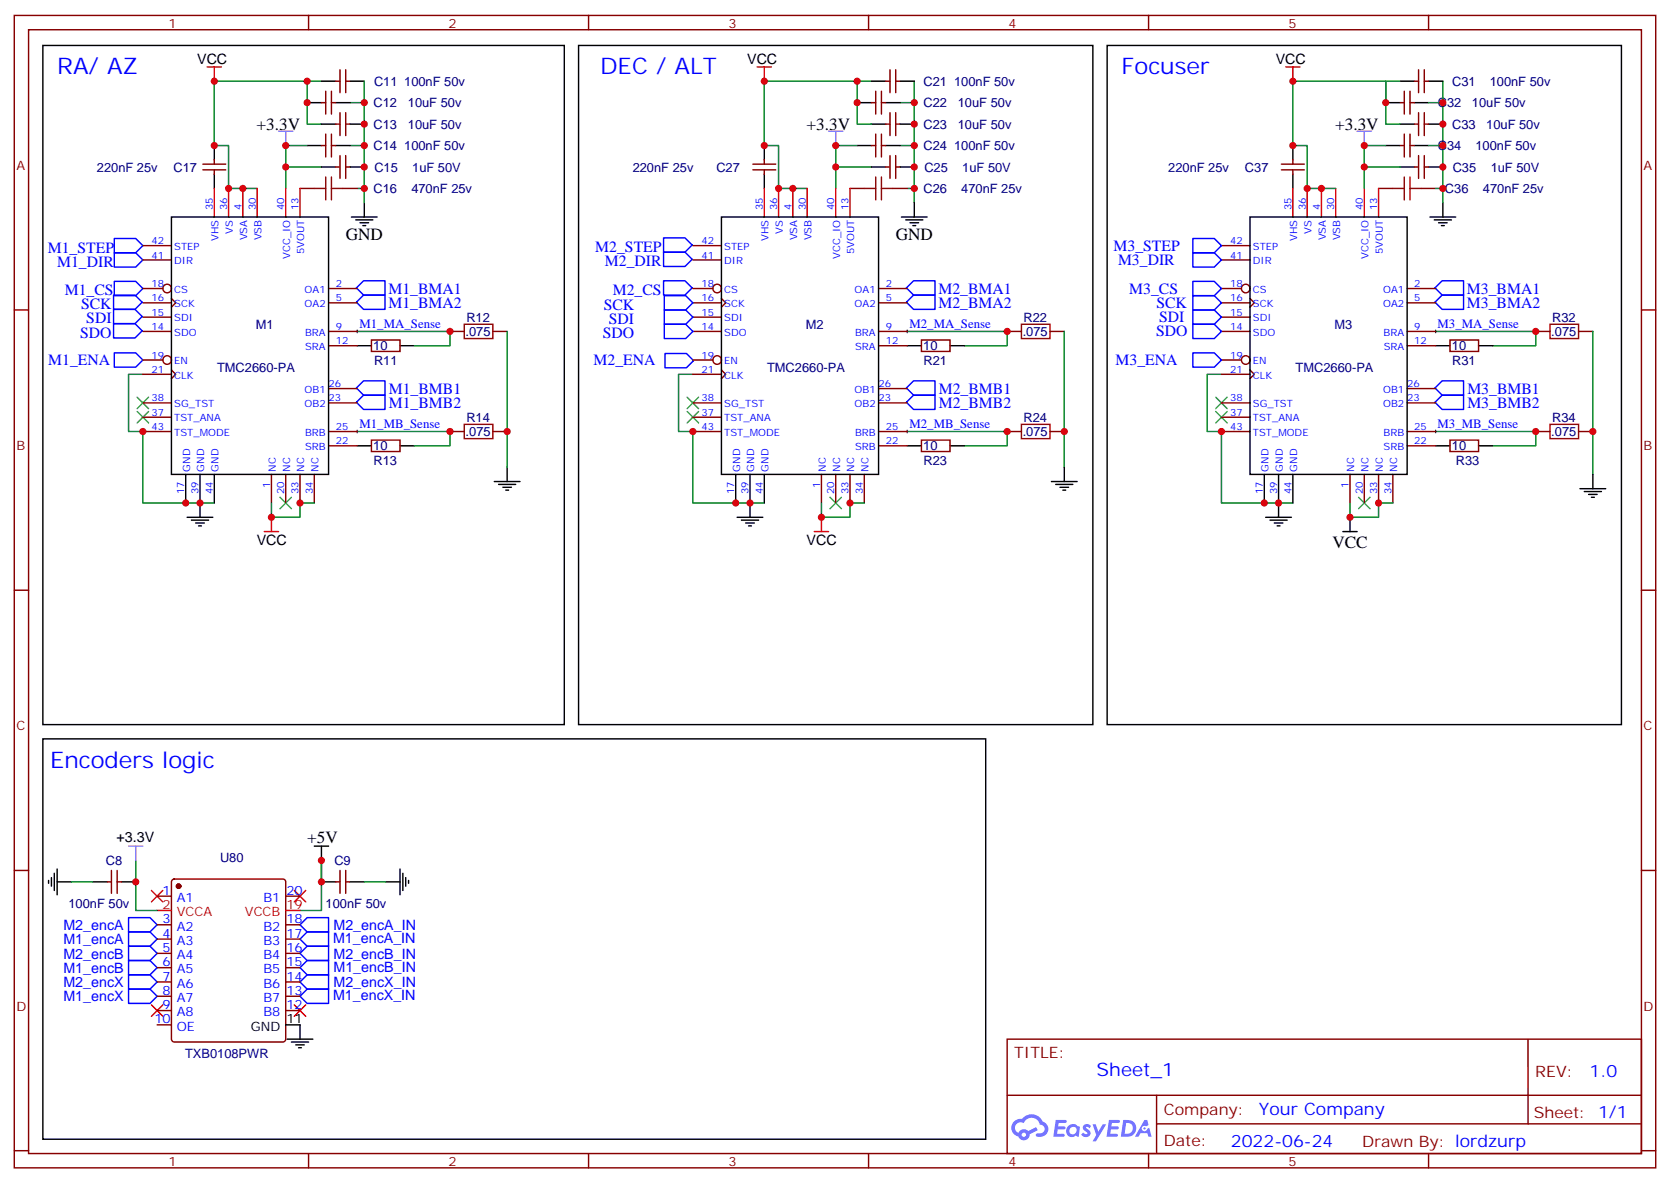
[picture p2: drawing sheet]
<svg xmlns="http://www.w3.org/2000/svg" width="412mm" height="292mm" viewBox="0 0 412 292" stroke-linecap="round" stroke-linejoin="round" font-family="sans-serif">
<g fill="none" stroke="#870000" stroke-width=".35">
<path d="M3.5 3.8h405.4v284.3h-405.4zM7.1 7.3h398.2v277.3h-398.2zM76.2 3.8v3.5M145.3 3.8v3.5M214.5 3.8v3.5M283.6 3.8v3.5M352.8 3.8v3.5M3.5 76.5h3.6M405.3 76.5h3.6M3.5 145.6h3.6M405.3 145.6h3.6M3.5 214.8h3.6"/>
<path d="M405.3 214.8h3.6M248.7 256.4h156.6v28.2h-156.6zM377.3 256.4v20.9M248.7 270.2h156.5M285.6 277.3h119.6M285.6 270.2v14.2M3.5 283.9h3.6M76.2 284.6v3.5M145.3 284.6v3.5M214.5 284.6v3.5M283.6 284.6v3.5M352.8 284.6v3.5"/>
<path d="M405.3 283.9h3.6"/>
</g>
<g fill="#5487ff">
<path d="M267.7 277.6a1.22 1.22 0 0 1 1.7 .2l-.4 .6a.47 .47 0 0 0-.3-.4 .47 .47 0 0 0-.5 .2v.1a1.3 1.3 0 0 1 1 1.7 1.39 1.39 0 0 1-2.2 0l.5-.6 .7 .5a.29 .29 0 0 0 .3-.3 .29 .29 0 0 0-.2-.3 1.04 1.04 0 0 1-.6-1.7z"/>
<path d="M260.7 276.3h2.4a.37 .37 0 0 1 .3 .4 .37 .37 0 0 1-.3 .4h-1.7l-.1 .8h1.5l.3 .4-.3 .4h-1.6l-.2 1.1h1.6a.36 .36 0 0 1 .3 .3 .36 .36 0 0 1-.3 .4h-2.5z"/>
<path d="M273.8 276.3h2.4a.37 .37 0 0 1 .4 .4 .37 .37 0 0 1-.4 .4h-1.6l-.2 .8h1.6l.3 .4-.4 .4h-1.6l-.1 1.1h1.5a.36 .36 0 0 1 .4 .3 .36 .36 0 0 1-.4 .4h-2.4z"/>
<path d="M282.6 276.3h.7l.3 1.3-.6 .3a.69 .69 0 0 0-1 .3 .69 .69 0 0 0 .4 .9 .69 .69 0 0 0 .9-.6l.5-.2 .6 2.2h-.8l-.2-.9h-1.8l-.5 .9h-.8z"/>
<path d="M269.8 277.4h.8l.6 1.8 1.1-1.8h.9l-2.6 4.2h-.8l.9-1.5z"/>
<path d="M277.4 276.3l-.6 4.2h1.3a2.11 2.11 0 0 0 2.5-2.1 2.11 2.11 0 0 0-2.5-2.1zM278.1 277.1a1.39 1.39 0 0 1 1.7 1.4 1.39 1.39 0 0 1-1.8 1.3h-.3z"/>
<path d="M263.7 277.9a1.47 1.47 0 0 0-.1 2.1 1.47 1.47 0 0 0 2.1 .2l.7 .3 .3-2.3-.2-.3h-.4a1.49 1.49 0 0 0-2.4 0zM264.4 278.3a.92 .92 0 0 1 1.5 .5 .92 .92 0 0 1-1.3 1.1 .9 .9 0 0 1-.2-1.6z"/>
<path d="M250.4 276.7a2.18 2.18 0 0 0 1.1 3.7 1.44 1.44 0 0 0 1.6 .9 1.44 1.44 0 0 0 1.2-1.4l2-1.1-.5-.7-1.9 1a1.47 1.47 0 0 0-2.4 .4 1.39 1.39 0 0 1-.7-1.9 1.39 1.39 0 0 1 2-.5 2.12 2.12 0 0 1 2.2-1.3 2.12 2.12 0 0 1 1.9 1.7 1.07 1.07 0 0 1 1.1 1 1.07 1.07 0 0 1-1 1.1h-.7a.43 .43 0 0 0-.5 .4 .43 .43 0 0 0 .4 .5 1.98 1.98 0 0 0 2.5-1.2 1.98 1.98 0 0 0-1.2-2.6 2.98 2.98 0 0 0-5.1-.6l-1.1 .1zM252.3 280a.55 .55 0 0 1 1.1 0 .55 .55 0 0 1-1.1 0z"/>
<circle cx="282.6" cy="278.4" r=".26"/>
</g>
<g fill="none" stroke="#a10000" stroke-width=".35">
<path d="M77.6 46.5h2.8M80.4 43.7v5.6M81.8 46.5h2.9M81.8 43.7v5.6M213.4 46.5h2.9M216.3 43.7v5.6M217.7 46.5h2.8M217.7 43.7v5.6M344 46.5h2.8M346.8 43.7v5.6M348.2 46.5h2.8M348.2 43.7v5.6"/>
<path d="M114.7 80h7v3.5h-7zM252.2 80h7.1v3.5h-7.1zM382.8 80h7v3.5h-7zM114.7 104.7h7v3.5h-7zM252.2 104.7h7.1v3.5h-7.1zM382.8 104.7h7v3.5h-7z"/>
</g>
<g fill="none" stroke="#870000" stroke-width=".35">
<path d="M84 17.2v5.7M85.4 17.2v5.7M219.8 17.2v5.7M221.2 17.2v5.7M350.3 17.2v5.7M351.7 17.2v5.7M52.9 39.4v1.1M79.4 25.3h1M79.4 35.9h1M80.4 22.5v5.7M80.4 33.1v5.6M81.8 25.3h1.1"/>
<path d="M81.8 35.9h1.1M81.8 22.5v5.7M81.8 33.1v5.6M82.9 30.6h1.1M82.9 20h1.1M84 27.8v5.6M84 38.4v5.6M85.4 30.6h1M85.4 20h1M85.4 27.8v5.6M85.4 38.4v5.6M188.7 39.4v1.1"/>
<path d="M215.2 25.3h1.1M215.2 35.9h1.1M216.3 22.5v5.7M216.3 33.1v5.6M217.7 25.3h1M217.7 35.9h1M217.7 22.5v5.7M217.7 33.1v5.6M218.7 30.6h1.1M218.7 20h1.1M219.8 27.8v5.6M219.8 38.4v5.6"/>
<path d="M221.2 30.6h1M221.2 20h1M221.2 27.8v5.6M221.2 38.4v5.6M319.3 39.4v1.1M345.7 25.3h1.1M345.7 35.9h1.1M346.8 22.5v5.7M346.8 33.1v5.6M348.2 22.5v5.7M348.2 33.1v5.6M348.2 25.3h1"/>
<path d="M348.2 35.9h1M349.2 30.6h1.1M349.2 20h1.1M350.3 27.8v5.6M350.3 38.4v5.6M351.7 27.8v5.6M351.7 38.4v5.6M351.7 30.6h1.1M351.7 20h1.1M50.1 41.9h5.6M50.1 40.5h5.6M52.9 41.9v1.1"/>
<path d="M74.1 46.5h3.5M82.9 41.2h1.1M84.7 46.5h3.5M85.4 41.2h1M185.9 41.9h5.7M185.9 40.5h5.7M188.7 41.9v1.1M209.9 46.5h3.5M218.7 41.2h1.1M220.5 46.5h3.5M221.2 41.2h1M316.4 41.9h5.7"/>
<path d="M316.4 40.5h5.7M319.3 41.9v1.1M340.4 46.5h3.6M349.2 41.2h1.1M351 46.5h3.5M351.7 41.2h1.1M35.3 64.1h7M35.3 60.6h7M35.3 78.2h7M35.3 74.7h7M35.3 71.2h4.9M42.3 73.7l1.1 1-1.1 1.1"/>
<path d="M81.1 74.7h7.1M81.1 71.2h7.1M171.1 64.1h7.1M171.1 60.6h7.1M171.1 78.2h7.1M171.1 74.7h7.1M171.1 71.2h4.9M178.2 73.7l1 1-1 1.1M217 74.7h7M217 71.2h7M301.6 64.1h7.1M301.6 60.6h7.1"/>
<path d="M301.6 78.2h7.1M301.6 74.7h7.1M301.6 71.2h5M308.7 73.7l1 1-1 1.1M347.5 74.7h7M347.5 71.2h7M35.3 81.8h7M35.3 88.8h4.9M35.3 92.4h7M35.3 99.4h7M42.3 91.3l1.1 1.1-1.1 1M81.1 81.8h7.1"/>
<path d="M81.1 99.4h7.1M81.1 85.3h7.1M81.1 95.9h7.1M91.7 83.9h7.1v2.8h-7.1zM111.1 81.8h3.6M121.7 81.8h3.5M171.1 81.8h7.1M171.1 88.8h4.9M171.1 92.4h7.1M171.1 99.4h7.1M178.2 91.3l1 1.1-1 1M217 81.8h7"/>
<path d="M217 99.4h7M217 85.3h7M217 95.9h7M227.5 83.9h7.1v2.8h-7.1zM248.7 81.8h3.5M259.3 81.8h3.5M301.6 81.8h7.1M301.6 88.8h5M301.6 92.4h7.1M301.6 99.4h7.1M308.7 91.3l1 1.1-1 1M347.5 81.8h7"/>
<path d="M347.5 99.4h7M347.5 85.3h7M347.5 95.9h7M358.1 83.9h7v2.8h-7zM379.2 81.8h3.6M389.8 81.8h3.5M35.3 106.5h7M35.3 102.9h7M67 117.1v7M70.6 117.1v7M74.1 117.1v7M77.6 117.1v7"/>
<path d="M81.1 106.5h7.1M81.1 110h7.1M91.7 108.6h7.1v2.8h-7.1zM111.1 106.5h3.6M121.7 106.5h3.5M171.1 106.5h7.1M171.1 102.9h7.1M202.8 117.1v7M206.4 117.1v7M209.9 117.1v7M213.4 117.1v7M217 106.5h7"/>
<path d="M217 110h7M227.5 108.6h7.1v2.8h-7.1zM248.7 106.5h3.5M259.3 106.5h3.5M301.6 106.5h7.1M301.6 102.9h7.1M333.4 117.1v7M336.9 117.1v7M340.4 117.1v7M344 117.1v7M347.5 106.5h7M347.5 110h7"/>
<path d="M358.1 108.6h7v2.8h-7zM379.2 106.5h3.6M389.8 106.5h3.5M26.5 217.6h1M27.5 214.8v5.6M28.9 217.6h1.1M28.9 214.8v5.6M42.6 217.1l.4-.2h26.8a.71 .71 0 0 1 .8 .7v38.8a.76 .76 0 0 1-.8 .7h-26.8a.76 .76 0 0 1-.7-.7v-38.8zM82.9 217.6h1.1M84 214.8v5.6M85.4 214.8v5.6M85.4 217.6h1"/>
<path d="M38.8 221.1h3.5M38.8 228.2h3.5M38.8 231.7h3.5M38.8 235.2h3.5M38.8 238.8h3.5M70.6 221.1h3.5M70.6 228.2h3.5M70.6 231.7h3.5M70.6 235.2h3.5M70.6 238.8h3.5M38.8 242.3h3.5M38.8 245.8h3.5"/>
<path d="M38.8 249.3h3.5M38.8 252.9h3.5M70.6 242.3h3.5M70.6 245.8h3.5M70.6 249.3h3.5"/>
<circle cx="41.3" cy="71.2" r="1.06"/>
<circle cx="177.1" cy="71.2" r="1.06"/>
<circle cx="307.6" cy="71.2" r="1.06"/>
<circle cx="41.3" cy="88.8" r="1.06"/>
<circle cx="177.1" cy="88.8" r="1.06"/>
<circle cx="307.6" cy="88.8" r="1.06"/>
</g>
<g fill="none" stroke="#000" stroke-width=".35">
<path d="M10.6 11.2h128.7v167.6h-128.7zM142.9 11.2h127v167.6h-127zM273.4 11.2h127v167.6h-127zM52.9 35.9v3.5M75.8 25.3h3.6M75.8 35.9h3.6M79.4 30.6h3.5M79.4 20h3.5M82.9 25.3h3.5M82.9 35.9h3.5M86.4 30.6h3.6M86.4 20h3.6"/>
<path d="M188.7 35.9v3.5M211.7 25.3h3.5M211.7 35.9h3.5M215.2 30.6h3.5M215.2 20h3.5M218.7 25.3h3.5M218.7 35.9h3.5M222.2 30.6h3.6M222.2 20h3.6M319.3 35.9v3.5M342.2 25.3h3.5M342.2 35.9h3.5"/>
<path d="M345.7 30.6h3.5M345.7 20h3.5M349.2 25.3h3.6M349.2 35.9h3.6M352.8 30.6h3.5M352.8 20h3.5M42.3 53.6h38.8v63.5h-38.8zM52.9 43v3.5M79.4 41.2h3.5M86.4 41.2h3.6M86.8 53.6h6.3M87.8 54.3h4.3"/>
<path d="M88.9 55h2.1M89.6 55.7h.7M90 50v3.6M178.2 53.6h38.8v63.5h-38.8zM188.7 43v3.5M215.2 41.2h3.5M222.2 41.2h3.6M222.6 53.6h6.4M223.7 54.3h4.2M224.7 55h2.1M225.4 55.7h.7M225.8 50v3.6"/>
<path d="M308.7 53.6h38.8v63.5h-38.8zM319.3 43v3.5M345.7 41.2h3.5M352.8 41.2h3.5M353.1 53.6h6.4M354.2 54.3h4.2M355.2 55h2.2M356 55.7h.7M356.3 50v3.6M88.2 85.3h3.5M98.8 85.3h3.5M224 85.3h3.5"/>
<path d="M234.6 85.3h3.5M354.5 85.3h3.6M365.1 85.3h3.6M45.9 117.1v7M49.4 117.1v10.5M52.9 117.1v7M88.2 110h3.5M98.8 110h3.5M122.1 118.8h6.3M123.1 119.5h4.3M125.2 115.3v3.5M181.7 117.1v7"/>
<path d="M185.2 117.1v10.5M188.7 117.1v7M224 110h3.5M234.6 110h3.5M259.6 118.8h6.4M260.7 119.5h4.2M262.8 115.3v3.5M312.2 117.1v7M315.7 117.1v10.5M319.3 117.1v7M354.5 110h3.6M365.1 110h3.6"/>
<path d="M393.3 117.1v3.5M46.2 127.6h6.4M47.3 128.3h4.2M48.3 129h2.1M49 129.8h.7M124.2 120.2h2.1M124.9 120.9h.7M182 127.6h6.4M183.1 128.3h4.2M184.1 129h2.2M184.9 129.8h.7M261.8 120.2h2.1"/>
<path d="M262.5 120.9h.7M312.6 127.6h6.3M313.6 128.3h4.3M314.7 129h2.1M315.4 129.8h.7M331.6 131.2h3.5M333.4 127.6v3.6M390.2 120.6h6.3M391.2 121.3h4.3M392.3 122h2.1M393 122.7h.7M10.6 182.3h232.8v98.8h-232.8z"/>
<path d="M12 217.2v.7M12.7 216.5v2.2M13.4 215.5v4.2M14.1 217.6h3.5M14.1 214.4v6.4M22.9 217.6h3.6M30 217.6h3.5M77.6 208.8h3.5M79.4 217.6h3.5M79.4 208.8v3.5M86.4 217.6h3.6M95.2 217.6h3.6"/>
<path d="M98.8 214.4v6.4M99.5 215.5v4.2M100.2 216.5v2.2M100.9 217.2v.7M70.6 252.9h3.5v3.5M70.9 256.4h6.4M72 257.1h4.2M73 257.8h2.1M73.7 258.5h.7"/>
</g>
<g fill="none" stroke="#008700" stroke-width=".35">
<path d="M75.8 35.9h-5.2v10.6M75.8 20h3.6M79.4 30.6h-3.6v-10.6h-22.9v15.9h3.5v10.6h7.1M86.4 25.3h3.6M86.4 35.9h3.6M90 20v30M211.7 35.9h-5.3v10.6M211.7 20h3.5M215.2 30.6h-3.5v-10.6h-23v15.9h3.6v10.6h7M222.2 25.3h3.6M222.2 35.9h3.6M225.8 20v26.5"/>
<path d="M342.2 35.9h-5.3v10.6M345.7 30.6h-3.5v-10.6h-22.9v15.9h3.5v10.6h7M345.7 20h-3.5v5.3M352.8 25.3h3.5M352.8 35.9h3.5M356.3 20v26.5M70.6 41.2h8.8M88.2 46.5h1.8M206.4 41.2h8.8M224 46.5h1.8v3.5M336.9 41.2h8.8M354.5 46.5h1.8v3.5"/>
<path d="M35.3 92.4h-3.6v14.1h3.6v17.6h17.6M88.2 81.8h22.9v3.5h-8.8M125.2 81.8v33.5M171.1 92.4h-3.5v14.1h3.5v17.6h17.6M224 81.8h24.7v3.5h-10.6M262.8 81.8v33.5M301.6 92.4h-3.5v14.1h3.5v17.6h17.7M354.5 81.8h24.7v3.5h-10.5M393.3 81.8v35.3M88.2 106.5h22.9v3.5h-8.8M224 106.5h24.7v3.5h-10.6M354.5 106.5h24.7v3.5h-10.5"/>
<path d="M67 124.1v3.5h7.1v-3.5h3.5M202.8 124.1v3.5h7.1v-3.5h3.5M333.4 124.1v3.5h7v-3.5h3.6M17.6 217.6h5.3M33.5 212.3v12.3h5.3M79.4 217.6v-5.3v12.3h-5.3M90 217.6h5.2"/>
</g>
<g fill="none" stroke="#f00" stroke-width=".35">
<path d="M51.2 16.5h3.5M52.9 16.5v3.5M187 16.5h3.5M188.7 16.5v3.5M317.5 16.5h3.5M319.3 16.5v3.5M52.9 46.5v7.1M56.4 46.5v7.1M60 46.5v7.1M63.5 46.5v7.1M70.6 46.5v7.1M74.1 46.5v7.1"/>
<path d="M188.7 46.5v7.1M192.3 46.5v7.1M195.8 46.5v7.1M199.3 46.5v7.1M206.4 46.5v7.1M209.9 46.5v7.1M319.3 46.5v7.1M322.8 46.5v7.1M326.3 46.5v7.1M329.8 46.5v7.1M336.9 46.5v7.1M340.4 46.5v7.1"/>
<path d="M65.3 131.2h3.5M67 127.6v3.6M201.1 131.2h3.5M202.8 127.6v3.6M37.4 219.7l2.8 2.8M40.2 219.7l-2.8 2.8M72.7 219.7l2.8 2.8M75.5 219.7l-2.8 2.8M38.8 224.6h3.5M70.6 224.6h3.5M37.4 247.9l2.8 2.9M40.2 247.9l-2.8 2.9"/>
<path d="M72.7 247.9l2.8 2.9M75.5 247.9l-2.8 2.9"/>
</g>
<path d="M87.8 81.8h.7M88.2 81.4v.7M223.7 81.8h.7M224 81.4v.7M354.2 81.8h.7M354.5 81.4v.7M87.8 106.5h.7M88.2 106.1v.7M223.7 106.5h.7M224 106.1v.7M354.2 106.5h.7M354.5 106.1v.7" fill="none" stroke="#000" stroke-width=".25"/>
<path d="M68.8 32.4h3.5M70.6 32.4v3.5M204.6 32.4h3.5M206.4 32.4v3.5M335.1 32.4h3.6M336.9 32.4v3.5M31.7 208.8h3.6M33.5 208.8v3.5" fill="none" stroke="#f0f" stroke-width=".35"/>
<g fill="none" stroke="#3c3" stroke-width=".35">
<path d="M33.9 98l2.8 2.8M36.7 98l-2.8 2.8M169.7 98l2.8 2.8M172.5 98l-2.8 2.8M300.2 98l2.8 2.8M303 98l-2.8 2.8M33.9 101.5l2.8 2.9M36.7 101.5l-2.8 2.9M169.7 101.5l2.8 2.9M172.5 101.5l-2.8 2.9M300.2 101.5l2.8 2.9M303 101.5l-2.8 2.9"/>
<path d="M69.1 122.7l2.9 2.8M72 122.7l-2.9 2.8M205 122.7l2.8 2.8M207.8 122.7l-2.8 2.8M335.5 122.7l2.8 2.8M338.3 122.7l-2.8 2.8"/>
</g>
<g fill="none" stroke="#00f" stroke-width=".35">
<path d="M28.2 58.8h5.3l1.8 1.8-1.8 1.8h-5.3zM163.9 58.7h5.3l1.7 1.8-1.7 1.7h-5.3zM294.6 58.8h5.3l1.7 1.8-1.7 1.8h-5.3zM28 79.9h5.3l1.8 1.7-1.8 1.8h-5.3zM28 76.3h5.3l1.8 1.8-1.8 1.8h-5.3zM28 72.8h5.3l1.8 1.8-1.8 1.7h-5.3zM28.2 69.4h5.3l1.8 1.8-1.8 1.8h-5.3zM28.2 62.4h5.3l1.8 1.7-1.8 1.8h-5.3zM88 74.6l1.8-1.8h5.3v3.5h-5.3zM88 71l1.8-1.7h5.3v3.5h-5.3zM163.9 69.3h5.3l1.7 1.7-1.7 1.8h-5.3zM163.9 62.2h5.3l1.7 1.8-1.7 1.7h-5.3z"/>
<path d="M164 73h5.3l1.8 1.7-1.8 1.8h-5.3zM164 76.5h5.3l1.8 1.7-1.8 1.8h-5.3zM223.8 71l1.8-1.7h5.3v3.5h-5.3zM223.8 74.6l1.8-1.8h5.3v3.5h-5.3zM294.6 69.4h5.3l1.7 1.8-1.7 1.8h-5.3zM294.6 73h5.3l1.7 1.7-1.7 1.8h-5.3zM294.6 76.5h5.3l1.7 1.7-1.7 1.8h-5.3zM294.6 62.4h5.3l1.7 1.7-1.7 1.8h-5.3zM354.4 71l1.7-1.7h5.3v3.5h-5.3zM356.1 72.8h5.3v3.5h-5.3l-1.7-1.7zM28.2 87.1h5.3l1.8 1.7-1.8 1.8h-5.3zM88 99.3l1.8-1.8h5.3v3.5h-5.3z"/>
<path d="M88 95.7l1.8-1.7h5.3v3.5h-5.3zM164 80h5.3l1.8 1.8-1.8 1.7h-5.3zM164.2 87.2h5.3l1.8 1.8-1.8 1.7h-5.3zM223.8 95.7l1.8-1.7h5.3v3.5h-5.3zM223.8 99.3l1.8-1.8h5.3v3.5h-5.3zM294.6 80h5.3l1.7 1.8-1.7 1.7h-5.3zM294.6 87.1h5.3l1.7 1.7-1.7 1.8h-5.3zM354.4 95.7l1.7-1.7h5.3v3.5h-5.3zM356.1 97.5h5.3v3.5h-5.3l-1.7-1.7zM31.7 233.5h5.3l1.8 1.7-1.8 1.8h-5.3zM31.7 237h5.3l1.8 1.8-1.8 1.7h-5.3zM31.7 226.4h5.3l1.8 1.8-1.8 1.7h-5.3z"/>
<path d="M31.7 229.9h5.3l1.8 1.8-1.8 1.8h-5.3zM74.1 235.2l1.7-1.7h5.3v3.5h-5.3zM74.1 228.2l1.7-1.8h5.3v3.5h-5.3zM75.8 237h5.3v3.5h-5.3l-1.7-1.7zM75.8 229.9h5.3v3.6h-5.3l-1.7-1.8zM31.7 240.5h5.3l1.8 1.8-1.8 1.8h-5.3zM31.7 244.1h5.3l1.8 1.7-1.8 1.8h-5.3zM74.1 242.3l1.7-1.8h5.3v3.6h-5.3zM75.8 244.1h5.3v3.5h-5.3l-1.7-1.8z"/>
</g>
<circle cx="44.1" cy="218.7" r=".53" fill="#870000" stroke="#870000" stroke-width=".35"/>
<g fill="#c00">
<circle cx="111.1" cy="106.5" r=".88"/>
<circle cx="125.2" cy="106.5" r=".88"/>
<circle cx="111.1" cy="81.8" r=".88"/>
<circle cx="248.7" cy="81.8" r=".88"/>
<circle cx="248.7" cy="106.5" r=".88"/>
<circle cx="262.8" cy="106.5" r=".88"/>
<circle cx="379.2" cy="106.5" r=".88"/>
<circle cx="393.3" cy="106.5" r=".88"/>
<circle cx="379.2" cy="81.8" r=".88"/>
<circle cx="319.3" cy="20" r=".88"/>
<circle cx="202.8" cy="127.6" r=".88"/>
<circle cx="67" cy="127.6" r=".88"/>
<circle cx="188.7" cy="20" r=".88"/>
<circle cx="52.9" cy="20" r=".88"/>
<circle cx="301.6" cy="106.5" r=".88"/>
<circle cx="312.2" cy="124.1" r=".88"/>
<circle cx="315.7" cy="124.1" r=".88"/>
<circle cx="333.4" cy="127.6" r=".88"/>
<circle cx="340.4" cy="124.1" r=".88"/>
<circle cx="326.3" cy="46.5" r=".88"/>
<circle cx="322.8" cy="46.5" r=".88"/>
<circle cx="319.3" cy="35.9" r=".88"/>
<circle cx="356.3" cy="46.5" r=".88"/>
<circle cx="356.3" cy="41.2" r=".88"/>
<circle cx="336.9" cy="41.2" r=".88"/>
<circle cx="336.9" cy="35.9" r=".88"/>
<circle cx="356.3" cy="35.9" r=".88"/>
<circle cx="356.3" cy="30.6" r=".88"/>
<circle cx="342.2" cy="25.3" r=".88"/>
<circle cx="356.3" cy="25.3" r=".88"/>
<circle cx="206.4" cy="35.9" r=".88"/>
<circle cx="225.8" cy="35.9" r=".88"/>
<circle cx="225.8" cy="25.3" r=".88"/>
<circle cx="211.7" cy="20" r=".88"/>
<circle cx="211.7" cy="25.3" r=".88"/>
<circle cx="225.8" cy="30.6" r=".88"/>
<circle cx="206.4" cy="41.2" r=".88"/>
<circle cx="225.8" cy="41.2" r=".88"/>
<circle cx="225.8" cy="46.5" r=".88"/>
<circle cx="75.8" cy="20" r=".88"/>
<circle cx="75.8" cy="25.3" r=".88"/>
<circle cx="70.6" cy="41.2" r=".88"/>
<circle cx="70.6" cy="35.9" r=".88"/>
<circle cx="90" cy="25.3" r=".88"/>
<circle cx="90" cy="35.9" r=".88"/>
<circle cx="90" cy="46.5" r=".88"/>
<circle cx="90" cy="41.2" r=".88"/>
<circle cx="90" cy="30.6" r=".88"/>
<circle cx="52.9" cy="35.9" r=".88"/>
<circle cx="56.4" cy="46.5" r=".88"/>
<circle cx="60" cy="46.5" r=".88"/>
<circle cx="188.7" cy="35.9" r=".88"/>
<circle cx="192.3" cy="46.5" r=".88"/>
<circle cx="195.8" cy="46.5" r=".88"/>
<circle cx="49.4" cy="124.1" r=".88"/>
<circle cx="45.9" cy="124.1" r=".88"/>
<circle cx="35.3" cy="106.5" r=".88"/>
<circle cx="171.1" cy="106.5" r=".88"/>
<circle cx="181.7" cy="124.1" r=".88"/>
<circle cx="185.2" cy="124.1" r=".88"/>
<circle cx="74.1" cy="124.1" r=".88"/>
<circle cx="209.9" cy="124.1" r=".88"/>
<circle cx="79.4" cy="212.3" r=".88"/>
<circle cx="79.4" cy="217.6" r=".88"/>
<circle cx="33.5" cy="217.6" r=".88"/>
</g>
<g font-size="5.6" fill="#00f">
<text x="14.1" y="18.3">RA/ AZ</text>
<text x="148.2" y="18.3">DEC / ALT</text>
<text x="276.9" y="18.3">Focuser</text>
<text x="12.3" y="189.4">Encoders logic</text>
</g>
<text font-size="4.6" fill="#00f" x="270.8" y="265.4">Sheet_1</text>
<g font-size="4.2">
<text x="63.4" y="32">+3.3V</text>
<text x="199.2" y="32">+3.3V</text>
<text x="329.7" y="32">+3.3V</text>
<text x="85.4" y="59.2">GND</text>
<text x="221.2" y="59.2">GND</text>
<text x="329" y="135.1">VCC</text>
<text x="75.8" y="208.1">+5V</text>
</g>
<g font-size="4.2" fill="#00f">
<text x="392.5" y="265.7">1.0</text>
<text x="310.9" y="275.2">Your Company</text>
<text x="304" y="283">2022-06-24</text>
</g>
<g font-size="3.9" fill="#00f">
<text x="11.8" y="62.3">M1_STEP</text>
<text x="14.1" y="65.8">M1_DIR</text>
<text x="147" y="62.2">M2_STEP</text>
<text x="149.4" y="65.7">M2_DIR</text>
<text x="275" y="61.8">M3_STEP</text>
<text x="276.1" y="65.4">M3_DIR</text>
<text x="16" y="72.9">M1_CS</text>
<text x="20" y="76.3">SCK</text>
<text x="95.9" y="72.5">M1_BMA1</text>
<text x="95.9" y="76.1">M1_BMA2</text>
<text x="149.1" y="76.4">SCK</text>
<text x="151.3" y="72.8">M2_CS</text>
<text x="231.7" y="72.5">M2_BMA1</text>
<text x="231.7" y="76.1">M2_BMA2</text>
<text x="278.9" y="72.4">M3_CS</text>
<text x="285.6" y="76">SCK</text>
<text x="362.3" y="72.5">M3_BMA1</text>
<text x="362.3" y="76.1">M3_BMA2</text>
<text x="19.8" y="83.3">SDO</text>
<text x="21.3" y="79.8">SDI</text>
<text x="148.9" y="83.5">SDO</text>
<text x="150.3" y="80">SDI</text>
<text x="285.5" y="83">SDO</text>
<text x="286.3" y="79.5">SDI</text>
<text x="11.9" y="90">M1_ENA</text>
<text x="146.6" y="90.1">M2_ENA</text>
<text x="275.5" y="90.1">M3_ENA</text>
<text x="96" y="100.8">M1_BMB2</text>
<text x="96" y="97.2">M1_BMB1</text>
<text x="231.8" y="97.2">M2_BMB1</text>
<text x="231.8" y="100.8">M2_BMB2</text>
<text x="362.4" y="100.8">M3_BMB2</text>
<text x="362.4" y="97.2">M3_BMB1</text>
</g>
<g font-size="3.9" fill="#800">
<text x="250.5" y="261">TITLE:</text>
<text x="379.1" y="265.7">REV:</text>
<text x="287.4" y="275.2">Company:</text>
<text x="378.7" y="275.8">Sheet: 1/1</text>
<text x="287.4" y="282.9">Date:</text>
<text x="336.4" y="282.9">Drawn By: lordzurp</text>
</g>
<g font-size="3.5">
<text x="48.7" y="15.8">VCC</text>
<text x="184.5" y="15.8">VCC</text>
<text x="315" y="15.8">VCC</text>
<text x="63.4" y="134.5">VCC</text>
<text x="199.2" y="134.5">VCC</text>
<text x="28.8" y="207.8">+3.3V</text>
</g>
<g font-size="3.5" fill="#00f">
<text x="15.6" y="229.5">M2_encA</text>
<text x="15.6" y="233">M1_encA</text>
<text x="82.2" y="232.7">M1_encA_IN</text>
<text x="82.3" y="229.5">M2_encA_IN</text>
<text x="15.6" y="236.5">M2_encB</text>
<text x="82.3" y="236.5">M2_encB_IN</text>
<text x="82.4" y="239.8">M1_encB_IN</text>
<text x="15.6" y="243.6">M2_encX</text>
<text x="15.6" y="240">M1_encB</text>
<text x="82.3" y="243.6">M2_encX_IN</text>
<text x="15.6" y="247.1">M1_encX</text>
<text x="82.2" y="246.8">M1_encX_IN</text>
</g>
<g font-size="3.2" fill="#800">
<text x="41.6" y="6.8">1</text>
<text x="110.8" y="6.8">2</text>
<text x="179.9" y="6.8">3</text>
<text x="249.1" y="6.8">4</text>
<text x="318.2" y="6.8">5</text>
<text x="4.1" y="41.9">A</text>
<text x="405.9" y="41.9">A</text>
<text x="4.1" y="111.1">B</text>
<text x="405.9" y="111.1">B</text>
<text x="4.1" y="180.2">C</text>
<text x="405.9" y="180.2">C</text>
<text x="4.1" y="249.3">D</text>
<text x="405.9" y="249.3">D</text>
<text x="41.6" y="287.6">1</text>
<text x="110.8" y="287.6">2</text>
<text x="179.9" y="287.6">3</text>
<text x="249.1" y="287.6">4</text>
<text x="318.2" y="287.6">5</text>
</g>
<g font-size="3.2" fill="#000080">
<text x="92.4" y="21.2">C11</text>
<text x="99.8" y="21.1">100nF 50v</text>
<text x="228.1" y="21.2">C21</text>
<text x="235.6" y="21.2">100nF 50v</text>
<text x="358.6" y="21.2">C31</text>
<text x="367.9" y="21.2">100nF 50v</text>
<text x="92.2" y="26.4">C12</text>
<text x="100.7" y="26.4">10uF 50v</text>
<text x="228.1" y="26.5">C22</text>
<text x="236.5" y="26.5">10uF 50v</text>
<text x="355.1" y="26.5">C32</text>
<text x="363.5" y="26.5">10uF 50v</text>
<text x="92.2" y="31.8">C13</text>
<text x="100.7" y="31.7">10uF 50v</text>
<text x="228.1" y="31.8">C23</text>
<text x="236.5" y="31.8">10uF 50v</text>
<text x="358.6" y="31.8">C33</text>
<text x="367" y="31.8">10uF 50v</text>
<text x="92.2" y="37">C14</text>
<text x="99.8" y="37">100nF 50v</text>
<text x="228.1" y="37.1">C24</text>
<text x="235.6" y="37.1">100nF 50v</text>
<text x="355.1" y="37.1">C34</text>
<text x="364.3" y="37.1">100nF 50v</text>
<text x="23.9" y="42.4">220nF 25v</text>
<text x="42.8" y="42.4">C17</text>
<text x="92.2" y="47.6">C16</text>
<text x="92.4" y="42.4">C15</text>
<text x="101.6" y="47.6">470nF 25v</text>
<text x="101.8" y="42.3">1uF 50V</text>
<text x="156.2" y="42.4">220nF 25v</text>
<text x="176.9" y="42.4">C27</text>
<text x="228.1" y="47.6">C26</text>
<text x="228.3" y="42.4">C25</text>
<text x="237.4" y="47.7">470nF 25v</text>
<text x="237.6" y="42.4">1uF 50V</text>
<text x="288.5" y="42.4">220nF 25v</text>
<text x="307.4" y="42.4">C37</text>
<text x="356.8" y="47.6">C36</text>
<text x="358.7" y="42.4">C35</text>
<text x="366.2" y="47.6">470nF 25v</text>
<text x="368.1" y="42.4">1uF 50V</text>
<text x="63.2" y="81.2">M1</text>
<text x="115" y="83">.075</text>
<text x="115.2" y="79.4">R12</text>
<text x="199" y="81.2">M2</text>
<text x="252.6" y="82.9">.075</text>
<text x="252.7" y="79.4">R22</text>
<text x="329.5" y="81.2">M3</text>
<text x="383.1" y="82.9">.075</text>
<text x="383.3" y="79.4">R32</text>
<text x="92.2" y="86.4">10</text>
<text x="92.4" y="90">R11</text>
<text x="228" y="86.4">10</text>
<text x="228.1" y="90">R21</text>
<text x="358.5" y="86.4">10</text>
<text x="358.6" y="90">R31</text>
<text x="53.6" y="91.7">TMC2660-PA</text>
<text x="189.4" y="91.7">TMC2660-PA</text>
<text x="320" y="91.7">TMC2660-PA</text>
<text x="115" y="107.6">.075</text>
<text x="115.2" y="104.1">R14</text>
<text x="252.6" y="107.6">.075</text>
<text x="252.7" y="104.1">R24</text>
<text x="383.1" y="107.6">.075</text>
<text x="383.3" y="104.1">R34</text>
<text x="92.2" y="111.1">10</text>
<text x="228" y="111.1">10</text>
<text x="358.5" y="111.1">10</text>
<text x="92.2" y="114.7">R13</text>
<text x="228.1" y="114.7">R23</text>
<text x="359.5" y="114.7">R33</text>
<text x="26.1" y="213.5">C8</text>
<text x="54.3" y="212.6">U80</text>
<text x="82.6" y="213.5">C9</text>
<text x="16.9" y="224">100nF 50v</text>
<text x="80.4" y="224">100nF 50v</text>
<text x="45.7" y="261.1">TXB0108PWR</text>
</g>
<g font-size="3.2" fill="#00f">
<text x="88.8" y="80.9">M1_MA_Sense</text>
<text x="224.6" y="80.9">M2_MA_Sense</text>
<text x="355" y="81">M3_MA_Sense</text>
<text x="88.8" y="105.6">M1_MB_Sense</text>
<text x="224.6" y="105.6">M2_MB_Sense</text>
<text x="355" y="105.7">M3_MB_Sense</text>
<text x="40.1" y="220.8">1</text>
<text x="70.7" y="220.8">20</text>
<text x="40.1" y="227.8">3</text>
<text x="43.6" y="222.5">A1</text>
<text x="65.1" y="222.5">B1</text>
<text x="70.7" y="227.8">18</text>
<text x="40.1" y="231.4">4</text>
<text x="43.6" y="229.6">A2</text>
<text x="43.6" y="233.1">A3</text>
<text x="65.1" y="233.1">B3</text>
<text x="65.1" y="229.6">B2</text>
<text x="70.7" y="231.4">17</text>
<text x="40.1" y="234.9">5</text>
<text x="40.1" y="238.4">6</text>
<text x="43.6" y="236.6">A4</text>
<text x="65.1" y="236.6">B4</text>
<text x="70.7" y="238.4">15</text>
<text x="70.7" y="234.9">16</text>
<text x="40.1" y="241.9">7</text>
<text x="40.1" y="245.5">8</text>
<text x="43.6" y="240.2">A5</text>
<text x="43.6" y="243.7">A6</text>
<text x="65.1" y="243.7">B6</text>
<text x="65.1" y="240.2">B5</text>
<text x="70.7" y="245.5">13</text>
<text x="70.7" y="241.9">14</text>
<text x="40.1" y="249">9</text>
<text x="43.6" y="247.2">A7</text>
<text x="43.6" y="250.8">A8</text>
<text x="65.1" y="250.8">B8</text>
<text x="65.1" y="247.2">B7</text>
<text x="70.7" y="249">12</text>
<text x="38.1" y="252.5">10</text>
<text x="43.6" y="254.3">OE</text>
</g>
<g font-size="3.2" fill="#f00">
<text x="40.1" y="224.3">2</text>
<text x="43.6" y="226.1">VCCA</text>
<text x="60.5" y="226.1">VCCB</text>
<text x="70.7" y="224.3">19</text>
</g>
<g font-size="3.2">
<text x="62" y="254.3">GND</text>
<text x="70.7" y="252.5">11</text>
</g>
<g font-size="2.5" fill="#00f">
<text x="52.6" y="51.8" transform="rotate(-90 52.6 51.8)">35</text>
<text x="56.1" y="51.8" transform="rotate(-90 56.1 51.8)">36</text>
<text x="59.6" y="51.8" transform="rotate(-90 59.6 51.8)">4</text>
<text x="63.1" y="51.8" transform="rotate(-90 63.1 51.8)">30</text>
<text x="70.2" y="51.8" transform="rotate(-90 70.2 51.8)">40</text>
<text x="73.7" y="51.8" transform="rotate(-90 73.7 51.8)">13</text>
<text x="188.4" y="51.8" transform="rotate(-90 188.4 51.8)">35</text>
<text x="191.9" y="51.8" transform="rotate(-90 191.9 51.8)">36</text>
<text x="195.4" y="51.8" transform="rotate(-90 195.4 51.8)">4</text>
<text x="199" y="51.8" transform="rotate(-90 199 51.8)">30</text>
<text x="206" y="51.8" transform="rotate(-90 206 51.8)">40</text>
<text x="209.5" y="51.8" transform="rotate(-90 209.5 51.8)">13</text>
<text x="318.9" y="51.8" transform="rotate(-90 318.9 51.8)">35</text>
<text x="322.4" y="51.8" transform="rotate(-90 322.4 51.8)">36</text>
<text x="326" y="51.8" transform="rotate(-90 326 51.8)">4</text>
<text x="329.5" y="51.8" transform="rotate(-90 329.5 51.8)">30</text>
<text x="336.5" y="51.8" transform="rotate(-90 336.5 51.8)">40</text>
<text x="340.1" y="51.8" transform="rotate(-90 340.1 51.8)">13</text>
<text x="54" y="59.5" transform="rotate(-90 54 59.5)">VHS</text>
<text x="57.5" y="57.6" transform="rotate(-90 57.5 57.6)">VS</text>
<text x="61" y="59.3" transform="rotate(-90 61 59.3)">VSA</text>
<text x="64.6" y="59.3" transform="rotate(-90 64.6 59.3)">VSB</text>
<text x="189.8" y="59.5" transform="rotate(-90 189.8 59.5)">VHS</text>
<text x="193.3" y="57.6" transform="rotate(-90 193.3 57.6)">VS</text>
<text x="196.8" y="59.3" transform="rotate(-90 196.8 59.3)">VSA</text>
<text x="200.4" y="59.3" transform="rotate(-90 200.4 59.3)">VSB</text>
<text x="320.3" y="59.5" transform="rotate(-90 320.3 59.5)">VHS</text>
<text x="323.8" y="57.6" transform="rotate(-90 323.8 57.6)">VS</text>
<text x="327.4" y="59.3" transform="rotate(-90 327.4 59.3)">VSA</text>
<text x="330.9" y="59.3" transform="rotate(-90 330.9 59.3)">VSB</text>
<text x="37.4" y="63.8">41</text>
<text x="37.4" y="60.3">42</text>
<text x="43" y="65.2">DIR</text>
<text x="43" y="61.7">STEP</text>
<text x="71.6" y="63.9" transform="rotate(-90 71.6 63.9)">VCC_IO</text>
<text x="75.1" y="62.8" transform="rotate(-90 75.1 62.8)">5VOUT</text>
<text x="173.3" y="63.8">41</text>
<text x="173.3" y="60.3">42</text>
<text x="178.9" y="65.2">DIR</text>
<text x="178.9" y="61.7">STEP</text>
<text x="207.4" y="63.9" transform="rotate(-90 207.4 63.9)">VCC_IO</text>
<text x="211" y="62.8" transform="rotate(-90 211 62.8)">5VOUT</text>
<text x="303.8" y="63.8">41</text>
<text x="303.8" y="60.3">42</text>
<text x="309.4" y="65.2">DIR</text>
<text x="309.4" y="61.7">STEP</text>
<text x="338" y="63.9" transform="rotate(-90 338 63.9)">VCC_IO</text>
<text x="341.5" y="62.8" transform="rotate(-90 341.5 62.8)">5VOUT</text>
<text x="37.4" y="70.8">18</text>
<text x="82.9" y="70.8">2</text>
<text x="173.3" y="70.8">18</text>
<text x="218.7" y="70.8">2</text>
<text x="303.8" y="70.8">18</text>
<text x="349.2" y="70.8">2</text>
<text x="37.4" y="77.9">15</text>
<text x="37.4" y="74.4">16</text>
<text x="43" y="75.8">SCK</text>
<text x="43" y="72.2">CS</text>
<text x="75.2" y="72.2">OA1</text>
<text x="75.2" y="75.8">OA2</text>
<text x="82.9" y="74.4">5</text>
<text x="173.3" y="77.9">15</text>
<text x="173.3" y="74.4">16</text>
<text x="178.9" y="75.8">SCK</text>
<text x="178.9" y="72.2">CS</text>
<text x="211.1" y="72.2">OA1</text>
<text x="211.1" y="75.8">OA2</text>
<text x="218.7" y="74.4">5</text>
<text x="303.8" y="77.9">15</text>
<text x="303.8" y="74.4">16</text>
<text x="309.4" y="75.8">SCK</text>
<text x="309.4" y="72.2">CS</text>
<text x="341.6" y="72.2">OA1</text>
<text x="341.6" y="75.8">OA2</text>
<text x="349.2" y="74.4">5</text>
<text x="37.4" y="81.4">14</text>
<text x="43" y="79.3">SDI</text>
<text x="43" y="82.8">SDO</text>
<text x="75.3" y="82.8">BRA</text>
<text x="82.9" y="81.4">9</text>
<text x="173.3" y="81.4">14</text>
<text x="178.9" y="79.3">SDI</text>
<text x="178.9" y="82.8">SDO</text>
<text x="211.2" y="82.8">BRA</text>
<text x="218.7" y="81.4">9</text>
<text x="303.8" y="81.4">14</text>
<text x="309.4" y="79.3">SDI</text>
<text x="309.4" y="82.8">SDO</text>
<text x="341.7" y="82.8">BRA</text>
<text x="349.2" y="81.4">9</text>
<text x="37.4" y="88.5">19</text>
<text x="43" y="89.9">EN</text>
<text x="75.3" y="86.4">SRA</text>
<text x="82.9" y="84.9">12</text>
<text x="173.3" y="88.5">19</text>
<text x="178.9" y="89.9">EN</text>
<text x="211.2" y="86.4">SRA</text>
<text x="218.7" y="84.9">12</text>
<text x="303.8" y="88.5">19</text>
<text x="309.4" y="89.9">EN</text>
<text x="341.7" y="86.4">SRA</text>
<text x="349.2" y="84.9">12</text>
<text x="37.4" y="92">21</text>
<text x="43" y="93.4">CLK</text>
<text x="81.1" y="95.5">26</text>
<text x="173.3" y="92">21</text>
<text x="178.9" y="93.4">CLK</text>
<text x="217" y="95.5">26</text>
<text x="303.8" y="92">21</text>
<text x="309.4" y="93.4">CLK</text>
<text x="347.5" y="95.5">26</text>
<text x="37.4" y="99.1">38</text>
<text x="43" y="100.5">SG_TST</text>
<text x="75.2" y="100.5">OB2</text>
<text x="75.2" y="96.9">OB1</text>
<text x="81.1" y="99.1">23</text>
<text x="173.3" y="99.1">38</text>
<text x="178.9" y="100.5">SG_TST</text>
<text x="211" y="100.5">OB2</text>
<text x="211" y="96.9">OB1</text>
<text x="217" y="99.1">23</text>
<text x="303.8" y="99.1">38</text>
<text x="309.4" y="100.5">SG_TST</text>
<text x="341.6" y="100.5">OB2</text>
<text x="341.6" y="96.9">OB1</text>
<text x="347.5" y="99.1">23</text>
<text x="37.4" y="102.6">37</text>
<text x="37.4" y="106.1">43</text>
<text x="43" y="104">TST_ANA</text>
<text x="43" y="107.5">TST_MODE</text>
<text x="75.3" y="107.5">BRB</text>
<text x="82.9" y="106.1">25</text>
<text x="173.3" y="102.6">37</text>
<text x="173.3" y="106.1">43</text>
<text x="178.9" y="104">TST_ANA</text>
<text x="178.9" y="107.5">TST_MODE</text>
<text x="211.2" y="107.5">BRB</text>
<text x="218.7" y="106.1">25</text>
<text x="303.8" y="102.6">37</text>
<text x="303.8" y="106.1">43</text>
<text x="309.4" y="104">TST_ANA</text>
<text x="309.4" y="107.5">TST_MODE</text>
<text x="341.7" y="107.5">BRB</text>
<text x="349.2" y="106.1">25</text>
<text x="75.3" y="111.1">SRB</text>
<text x="82.9" y="109.6">22</text>
<text x="211.2" y="111.1">SRB</text>
<text x="218.7" y="109.6">22</text>
<text x="341.7" y="111.1">SRB</text>
<text x="349.2" y="109.6">22</text>
<text x="46.9" y="116.3" transform="rotate(-90 46.9 116.3)">GND</text>
<text x="50.4" y="116.3" transform="rotate(-90 50.4 116.3)">GND</text>
<text x="54" y="116.3" transform="rotate(-90 54 116.3)">GND</text>
<text x="68.1" y="116.3" transform="rotate(-90 68.1 116.3)">NC</text>
<text x="71.6" y="116.3" transform="rotate(-90 71.6 116.3)">NC</text>
<text x="75.1" y="116.3" transform="rotate(-90 75.1 116.3)">NC</text>
<text x="78.7" y="116.3" transform="rotate(-90 78.7 116.3)">NC</text>
<text x="182.7" y="116.3" transform="rotate(-90 182.7 116.3)">GND</text>
<text x="186.3" y="116.3" transform="rotate(-90 186.3 116.3)">GND</text>
<text x="189.8" y="116.3" transform="rotate(-90 189.8 116.3)">GND</text>
<text x="203.9" y="116.3" transform="rotate(-90 203.9 116.3)">NC</text>
<text x="207.4" y="116.3" transform="rotate(-90 207.4 116.3)">NC</text>
<text x="211" y="116.3" transform="rotate(-90 211 116.3)">NC</text>
<text x="214.5" y="116.3" transform="rotate(-90 214.5 116.3)">NC</text>
<text x="313.3" y="116.3" transform="rotate(-90 313.3 116.3)">GND</text>
<text x="316.8" y="116.3" transform="rotate(-90 316.8 116.3)">GND</text>
<text x="320.3" y="116.3" transform="rotate(-90 320.3 116.3)">GND</text>
<text x="334.4" y="116.3" transform="rotate(-90 334.4 116.3)">NC</text>
<text x="338" y="116.3" transform="rotate(-90 338 116.3)">NC</text>
<text x="341.5" y="116.3" transform="rotate(-90 341.5 116.3)">NC</text>
<text x="345" y="116.3" transform="rotate(-90 345 116.3)">NC</text>
<text x="45.5" y="122" transform="rotate(-90 45.5 122)">17</text>
<text x="49" y="122" transform="rotate(-90 49 122)">39</text>
<text x="52.6" y="122" transform="rotate(-90 52.6 122)">44</text>
<text x="66.7" y="120.4" transform="rotate(-90 66.7 120.4)">1</text>
<text x="70.2" y="122" transform="rotate(-90 70.2 122)">20</text>
<text x="73.7" y="122" transform="rotate(-90 73.7 122)">33</text>
<text x="77.3" y="122" transform="rotate(-90 77.3 122)">34</text>
<text x="181.3" y="122" transform="rotate(-90 181.3 122)">17</text>
<text x="184.9" y="122" transform="rotate(-90 184.9 122)">39</text>
<text x="188.4" y="122" transform="rotate(-90 188.4 122)">44</text>
<text x="202.5" y="120.4" transform="rotate(-90 202.5 120.4)">1</text>
<text x="206" y="122" transform="rotate(-90 206 122)">20</text>
<text x="209.5" y="122" transform="rotate(-90 209.5 122)">33</text>
<text x="213.1" y="122" transform="rotate(-90 213.1 122)">34</text>
<text x="311.9" y="122" transform="rotate(-90 311.9 122)">17</text>
<text x="315.4" y="122" transform="rotate(-90 315.4 122)">39</text>
<text x="318.9" y="122" transform="rotate(-90 318.9 122)">44</text>
<text x="333" y="120.4" transform="rotate(-90 333 120.4)">1</text>
<text x="336.5" y="122" transform="rotate(-90 336.5 122)">20</text>
<text x="340.1" y="122" transform="rotate(-90 340.1 122)">33</text>
<text x="343.6" y="122" transform="rotate(-90 343.6 122)">34</text>
</g>
</svg>
